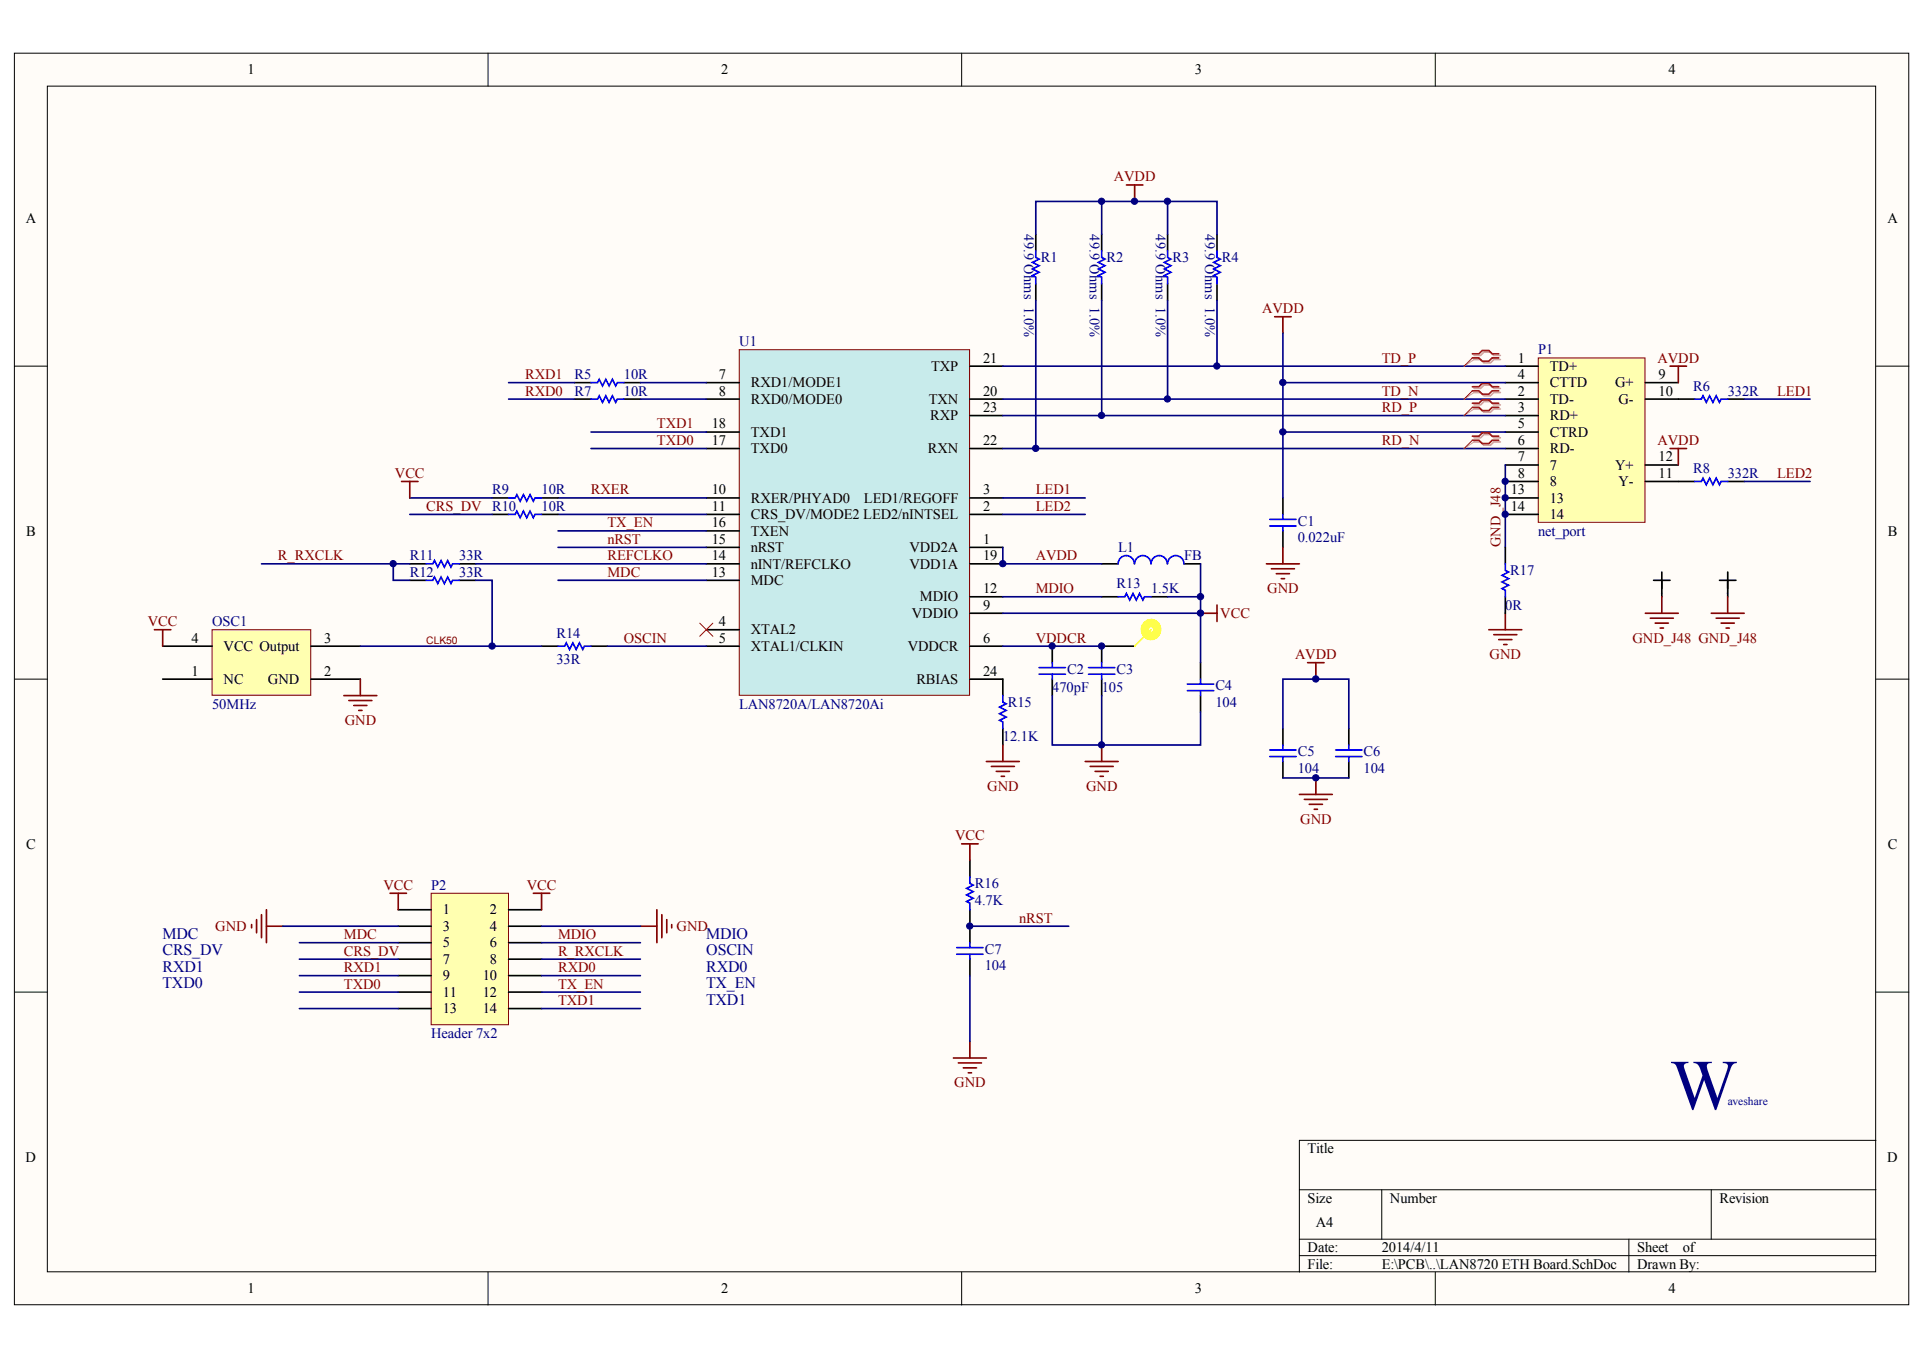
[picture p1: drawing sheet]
<svg xmlns="http://www.w3.org/2000/svg" width="272mm" height="192mm" viewBox="0 0 272 192" stroke-linecap="round" stroke-linejoin="round" font-family="sans-serif">
<g fill="#fffcf8" stroke="#000" stroke-width=".14">
<path d="M2 7.5h267.3v176.6h-267.3z"/>
<path d="M6.7 12.2h257.9v167.3h-257.9z"/>
</g>
<g fill="none" stroke="#000" stroke-width=".14">
<path d="M68.8 7.5v4.7M135.7 7.5v4.7M202.5 7.5v4.7M2 51.7h4.7M264.7 51.7h4.6M2 95.8h4.7M264.7 95.8h4.6M2 140h4.7M264.7 140h4.6M68.8 179.5v4.7M135.7 179.5v4.7M183.3 167.9h81.4"/>
<path d="M183.3 174.9h81.4M183.3 177.2h81.4M194.9 167.9v7M202.5 179.5v4.7M229.8 174.9v4.6M241.4 167.9v7M264.7 160.9h-81.4v18.6"/>
</g>
<path d="M104.3 49.3h32.5v48.8h-32.5z" fill="#c8ebeb" stroke="#800000" stroke-width=".14"/>
<g fill="none" stroke="#000" stroke-width=".23">
<path d="M99.6 54h4.7M99.6 56.3h4.7M136.8 56.3h4.7M136.8 51.7h4.7M136.8 58.6h4.7M99.6 77.2h4.7M99.6 72.6h4.7M99.6 70.3h4.7M99.6 79.6h4.7M99.6 74.9h4.7M99.6 63.3h4.7M99.6 61h4.7"/>
<path d="M136.8 77.2h4.7M136.8 72.6h4.7M136.8 70.3h4.7M136.8 79.6h4.7M136.8 63.3h4.7M99.6 88.9h4.7M99.6 91.2h4.7M99.6 81.9h4.7M136.8 91.2h4.7M136.8 86.5h4.7M136.8 84.2h4.7M136.8 95.8h4.7"/>
</g>
<path d="M217 50.5h15.1v23.2h-15.1z" fill="#ffffb0" stroke="#800000" stroke-width=".14"/>
<g fill="none" stroke="#000" stroke-width=".23">
<path d="M212.4 54h4.6M212.4 51.7h4.6M212.4 56.3h4.6M212.4 58.6h4.6M232.1 54h4.7M232.1 56.3h4.7M212.4 67.9h4.6M212.4 61h4.6M212.4 63.3h4.6M212.4 65.6h4.6M212.4 70.3h4.6M212.4 72.6h4.6"/>
<path d="M232.1 67.9h4.7M232.1 65.6h4.7"/>
</g>
<path d="M212.4 65.6v11.6" fill="none" stroke="#000080" stroke-width=".23"/>
<path d="M210 88.9h4.7M210.7 89.6h3.3M211.4 90.3h1.9M212.1 91h.5M212.4 86.5v2.4" fill="none" stroke="#800000" stroke-width=".23"/>
<path d="M60.8 126.1h10.9v18.5h-10.9z" fill="#ffffb0" stroke="#800000" stroke-width=".14"/>
<g fill="none" stroke="#000" stroke-width=".23">
<path d="M76.4 91.2h2.3M83.4 91.2h2.3M233.3 81.9h2.3M234.4 80.7v3.5M242.6 81.9h2.3M243.7 80.7v3.5M56.2 128.4h4.6M56.2 130.7h4.6M56.2 133h4.6M56.2 135.3h4.6M56.2 137.7h4.6M56.2 140h4.6"/>
<path d="M71.8 128.4h4.6M71.8 130.7h4.6M71.8 133h4.6M71.8 135.3h4.6M71.8 137.7h4.6M71.8 140h4.6M56.2 142.3h4.6M71.8 142.3h4.6"/>
</g>
<path d="M234.4 83.7h.1M243.7 83.7h.1" fill="none" stroke="#00f" stroke-width=".24"/>
<path d="M78.7 91.2h1l.2-.5 .5 .9 .4-.9 .5 .9 .4-.9 .5 .9 .2-.4h1" fill="none" stroke="#00f" stroke-width=".23"/>
<path d="M29.9 88.9h13.9v9.2h-13.9z" fill="#ffffb0" stroke="#800000" stroke-width=".14"/>
<g fill="none" stroke="#000" stroke-width=".23">
<path d="M146.1 33.1v2.3M155.4 33.1v2.3M164.7 33.1v2.3M171.7 33.1v2.3M81 56.3h2.4M81 54h2.4M88 56.3h2.3M88 54h2.3M146.1 40v2.4M155.4 40v2.4M164.7 40v2.4M171.7 40v2.4"/>
<path d="M236.8 56.3h2.3M243.7 56.3h2.4M57.8 79.6h2.3M64.8 79.6h2.3M69.4 70.3h2.4M69.4 72.6h2.4M76.4 70.3h2.3M76.4 72.6h2.3M155.4 79.6h2.3M167 79.6h2.4M181 70.3v2.3M181 74.9v2.3"/>
<path d="M212.4 77.2v2.4M236.8 67.9h2.3M243.7 67.9h2.4M22.9 95.8h7M22.9 91.2h7M43.9 95.8h6.9M43.9 91.2h6.9M57.8 81.9h2.3M64.8 81.9h2.3M141.5 95.8v2.4M148.4 91.2v2.3M148.4 95.8v2.4"/>
<path d="M155.4 95.8v2.4M155.4 84.2h2.3M160.1 91.2h-4.7v2.3M162.4 84.2h2.3M169.4 93.5v2.3M169.4 98.2v2.3M212.4 84.2v2.3M141.5 102.8v2.3M181 102.8v2.3M181 107.5v2.3M190.3 102.8v2.3M190.3 107.5v2.3"/>
<path d="M136.8 121.4v2.3M136.8 128.4v4.6M136.8 135.3v2.4"/>
</g>
<path d="M207.7 50.5l-1.1 1.2M207.7 55.2l-1.1 1.1M207.7 57.5l-1.1 1.1M207.7 62.1l-1.1 1.2M98.7 87.9l1.9 1.9M100.6 87.9l-1.9 1.9" fill="none" stroke="#f00" stroke-width=".14"/>
<g fill="none" stroke="#800000" stroke-width=".23">
<path d="M158.9 26.1h2.3M160.1 26.1v2.3M179.8 44.7h2.3M181 44.7v2.3M235.6 51.7h2.3M236.8 51.7v2.3M56.6 67.9h2.4M57.8 67.9v2.4M178.7 79.6h4.6M181 77.2v2.4M235.6 63.3h2.3M236.8 63.3v2.3"/>
<path d="M21.8 88.9h2.3M22.9 88.9v2.3M48.5 98.2h4.7M49.2 98.9h3.3M49.9 99.6h1.9M50.8 95.8v2.4M169.4 86.5h2.3M171.7 85.4v2.3M179.4 80.3h3.2M180.1 81h1.8M180.8 81.7h.4M184.5 93.5h2.3"/>
<path d="M185.6 93.5v2.3M232.1 86.5h4.7M232.8 87.2h3.3M233.5 87.9h1.9M234.2 88.6h.5M234.4 84.2v2.3M241.4 86.5h4.7M242.1 87.2h3.3M242.8 87.9h1.9M243.5 88.6h.5M243.7 84.2v2.3M50.6 100.2h.5"/>
<path d="M135.7 119.1h2.3M136.8 119.1v2.3M139.2 107.5h4.6M139.8 108.2h3.3M140.5 108.8h1.9M141.2 109.5h.5M141.5 105.1v2.4M153.1 107.5h4.6M153.8 108.2h3.2M154.5 108.8h1.9M155.2 109.5h.5M155.4 105.1v2.4"/>
<path d="M183.3 112.1h4.7M184 112.8h3.3M184.7 113.5h1.9M185.4 114.2h.5M185.6 109.8v2.3M35.5 130.5v.4M36.2 129.8v1.8M36.9 129.1v3.2M37.6 130.7h2.3M37.6 128.4v4.6M55 126.1h2.3M56.2 126.1v2.3"/>
<path d="M75.2 126.1h2.4M76.4 126.1v2.3M90.3 130.7h2.4M92.7 128.4v4.6M93.4 129.1v3.2M94.1 129.8v1.8M94.8 130.5v.4M134.5 149.3h4.7M135.2 150h3.3M135.9 150.7h1.9M136.6 151.4h.5M136.8 147v2.3"/>
</g>
<g fill="none" stroke="#000080" stroke-width=".23">
<path d="M146.1 33.1v-4.7h25.6v4.7M155.4 28.4v4.7M164.7 28.4v4.7M71.8 56.3h9.2M71.8 54h9.2M90.3 56.3h9.3M90.3 54h9.3M141.5 51.7h70.9M141.5 56.3h70.9M141.5 58.6h70.9M146.1 42.4v20.9M155.4 42.4v16.2"/>
<path d="M164.7 42.4v13.9M171.7 42.4v9.3M181 47v14M181 54h31.4M246.1 56.3h9.3M36.9 79.6h18.6M57.8 79.6h-2.3v2.3h2.3M57.8 70.3h11.6M57.8 72.6h11.6M67.1 79.6h32.5M78.7 70.3h20.9M78.7 72.6h20.9"/>
<path d="M78.7 74.9h20.9M78.7 77.2h20.9M83.4 63.3h16.2M83.4 61h16.2M141.5 77.2v2.4h13.9M141.5 63.3h70.9M141.5 70.3h11.6M141.5 72.6h11.6M169.4 79.6v4.6M212.4 61h-31.4v9.3M246.1 67.9h9.3M67.1 81.9h2.3v9.3h-18.6"/>
<path d="M69.4 91.2h7M78.7 81.9h20.9M85.7 91.2h13.9M141.5 91.2h13.9M141.5 84.2h13.9M148.4 98.2v6.9h21v-4.6M155.4 98.2v6.9M164.7 84.2h4.7v2.3h-27.9M169.4 86.5v7M181 102.8v-7h9.3v7M181 109.8h9.3M39.9 130.7h16.3"/>
<path d="M42.2 133h14M42.2 135.3h14M42.2 137.7h14M42.2 140h14M76.4 130.7h13.9M76.4 133h13.9M76.4 135.3h13.9M76.4 137.7h13.9M76.4 140h13.9M136.8 130.7h14M136.8 137.7v9.3M42.2 142.3h14"/>
<path d="M76.4 142.3h13.9"/>
</g>
<g fill="none" stroke="#00f" stroke-width=".23">
<path d="M146.1 35.4v.9l.5 .3-.9 .4 .9 .5-.9 .5 .9 .4-.9 .5 .4 .2v.9M155.4 35.4v.9l.5 .3-.9 .4 .9 .5-.9 .5 .9 .4-.9 .5 .4 .2v.9M164.7 35.4v.9l.5 .3-.9 .4 .9 .5-.9 .5 .9 .4-.9 .5 .4 .2v.9M171.7 35.4v.9l.5 .3-1 .4 1 .5-1 .5 1 .4-1 .5 .5 .2v.9M83.4 54h.9l.2-.5 .5 1 .5-1 .4 1 .5-1 .5 1 .2-.5h.9M83.4 56.3h.9l.2-.4 .5 .9 .5-.9 .4 .9 .5-.9 .5 .9 .2-.5h.9M239.1 56.3h.9l.3-.4 .4 .9 .5-.9 .4 .9 .5-.9 .5 .9 .2-.5h.9M60.1 79.6h1l.2-.5 .5 .9 .4-.9 .5 .9 .5-.9 .4 .9 .3-.4h.9M71.8 70.3h.9l.2-.5 .5 .9 .4-.9 .5 .9 .5-.9 .4 .9 .3-.4h.9M71.8 72.6h.9l.2-.5 .5 1 .4-1 .5 1 .5-1 .4 1 .3-.5h.9M160 79.6a1.14 1.14 0 0 0-1.1-1.2 1.14 1.14 0 0 0-1.2 1.2M164.7 79.6a1.15 1.15 0 0 0-1.2-1.2 1.15 1.15 0 0 0-1.1 1.2 1.15 1.15 0 0 0-1.2-1.2 1.15 1.15 0 0 0-1.1 1.2"/>
<path d="M167 79.6a1.15 1.15 0 0 0-1.1-1.2 1.15 1.15 0 0 0-1.2 1.2M179.1 73.3h3.7M179.1 74.2h3.7M181 72.6v.7M181 74.2v.7M212.4 79.6v.9l.4 .2-.9 .5 .9 .5-.9 .4 .9 .5-.9 .4 .5 .3v.9M239.1 67.9h.9l.3-.4 .4 .9 .5-.9 .4 .9 .5-.9 .5 .9 .2-.5h.9M60.1 81.9h1l.2-.5 .5 1 .4-1 .5 1 .5-1 .4 1 .3-.5h.9M141.5 98.2v.9l.4 .2-.9 .5 .9 .4-.9 .5 .9 .5-.9 .4 .5 .3v.9M146.6 94.2h3.7M146.6 95.1h3.7M148.4 93.5v.7"/>
<path d="M148.4 95.1v.7M153.6 94.2h3.7M153.6 95.1h3.7M155.4 93.5v.7M155.4 95.1v.7M157.7 84.2h1l.2-.5 .5 1 .4-1 .5 1 .5-1 .4 1 .3-.5h.9M167.5 96.5h3.7M167.5 97.5h3.7M169.4 95.8v.7M169.4 97.5v.7M179.1 105.8h3.7M179.1 106.8h3.7"/>
<path d="M181 105.1v.7M181 106.8v.7M188.4 105.8h3.7M188.4 106.8h3.7M190.3 105.1v.7M190.3 106.8v.7M135 133.7h3.7M135 134.7h3.7M136.8 123.7v1l.5 .2-.9 .5 .9 .4-.9 .5 .9 .4-.9 .5 .4 .2v1M136.8 133v.7M136.8 134.7v.6"/>
</g>
<path d="M162.4 88.9l-2.3 2.3" fill="none" stroke="#fdf101" stroke-width=".23"/>
<path d="M163.2 89.1a.91 .91 0 0 0-.5-1.1 .91 .91 0 0 0-1.1 .4 .91 .91 0 0 0 .2 1.2 .84 .84 0 0 0 1.4-.4" fill="none" stroke="#ff0" stroke-width="1.2"/>
<path d="M207.9 50.2h1l.4-.5h1l.4 .5h1M207.9 50.7h1l.4 .5h1l.4-.5h1M207.9 54.8h1l.4-.5h1l.4 .5h1M207.9 55.4h1l.4 .5h1l.4-.5h1M207.9 57.1h1l.4-.4h1l.4 .4h1M207.9 57.7h1l.4 .5h1l.4-.5h1M207.9 61.8h1l.4-.5h1l.4 .5h1M207.9 62.4h1l.4 .4h1l.4-.4h1" fill="none" stroke="#d0a19e" stroke-width=".23"/>
<path d="M207.9 50.7l-1.3 1M207.9 55.4l-1.3 .9M207.9 57.7l-1.3 .9M207.9 62.4l-1.3 .9" fill="none" stroke="#d0a19e" stroke-width=".14"/>
<path d="M207.7 49.9h.9l.5-.4h.9l.5 .4h.9M207.7 50.5h.9l.5 .5h.9l.5-.5h.9M207.7 54.6h.9l.5-.5h.9l.5 .5h.9M207.7 55.2h.9l.5 .4h.9l.5-.4h.9M207.7 56.9h.9l.5-.5h.9l.5 .5h.9M207.7 57.5h.9l.5 .4h.9l.5-.4h.9M207.7 61.5h.9l.5-.4h.9l.5 .4h.9M207.7 62.1h.9l.5 .5h.9l.5-.5h.9" fill="none" stroke="#f00" stroke-width=".23"/>
<g fill="#000080" stroke="#000080" stroke-width=".14">
<circle cx="55.5" cy="79.5" r=".44"/>
<circle cx="69.4" cy="91.2" r=".45"/>
<circle cx="136.8" cy="130.7" r=".44"/>
<circle cx="141.5" cy="79.5" r=".45"/>
<circle cx="146.1" cy="63.3" r=".45"/>
<circle cx="148.4" cy="91.2" r=".44"/>
<circle cx="155.4" cy="105.1" r=".44"/>
<circle cx="155.4" cy="91.2" r=".44"/>
<circle cx="155.4" cy="58.6" r=".44"/>
<circle cx="155.4" cy="28.4" r=".44"/>
<circle cx="160" cy="28.4" r=".44"/>
<circle cx="164.7" cy="56.3" r=".44"/>
<circle cx="164.7" cy="28.4" r=".44"/>
<circle cx="169.4" cy="86.5" r=".45"/>
<circle cx="169.4" cy="84.2" r=".45"/>
<circle cx="171.7" cy="51.6" r=".44"/>
<circle cx="181" cy="60.9" r=".45"/>
<circle cx="181" cy="54" r=".45"/>
<circle cx="185.6" cy="109.8" r=".45"/>
<circle cx="185.6" cy="95.8" r=".45"/>
<circle cx="212.3" cy="72.6" r=".44"/>
<circle cx="212.3" cy="70.2" r=".44"/>
<circle cx="212.3" cy="67.9" r=".44"/>
</g>
<text font-size="10.1" fill="#000080" x="235.6" y="156.5">W</text>
<g font-size="2.3" fill="#000080">
<text x="22.9" y="132.5">MDC</text>
<text x="22.9" y="134.8">CRS_DV</text>
<text x="22.9" y="137.1">RXD1</text>
<text x="99.6" y="132.5">MDIO</text>
<text x="99.6" y="134.8">OSCIN</text>
<text x="99.6" y="137.1">RXD0</text>
<text x="22.9" y="139.5">TXD0</text>
<text x="99.6" y="139.5">TX_EN</text>
<text x="99.6" y="141.8">TXD1</text>
</g>
<g font-size="2">
<text x="34.9" y="10.5">1</text>
<text x="101.8" y="10.5">2</text>
<text x="168.6" y="10.5">3</text>
<text x="235.4" y="10.5">4</text>
<text x="3.6" y="31.4">A</text>
<text x="266.3" y="31.4">A</text>
<text x="101.4" y="53.5">7</text>
<text x="131.3" y="52.3">TXP</text>
<text x="138.7" y="51.2">21</text>
<text x="214.1" y="51.2">1</text>
<text x="214.1" y="53.5">4</text>
<text x="218.6" y="52.3">TD+</text>
<text x="234" y="53.5">9</text>
<text x="101.4" y="55.8">8</text>
<text x="105.9" y="54.7">RXD1/MODE1</text>
<text x="105.9" y="57">RXD0/MODE0</text>
<text x="131" y="57">TXN</text>
<text x="131.2" y="59.3">RXP</text>
<text x="138.7" y="55.8">20</text>
<text x="138.7" y="58.1">23</text>
<text x="214.1" y="55.8">2</text>
<text x="214.1" y="58.1">3</text>
<text x="218.6" y="57">TD-</text>
<text x="218.6" y="54.7">CTTD</text>
<text x="218.6" y="59.3">RD+</text>
<text x="227.9" y="54.7">G+</text>
<text x="228.3" y="57">G-</text>
<text x="234" y="55.8">10</text>
<text x="100.4" y="62.8">17</text>
<text x="100.4" y="60.5">18</text>
<text x="105.9" y="64">TXD0</text>
<text x="105.9" y="61.6">TXD1</text>
<text x="130.9" y="64">RXN</text>
<text x="138.7" y="62.8">22</text>
<text x="214.1" y="60.5">5</text>
<text x="214.1" y="62.8">6</text>
<text x="214.1" y="65.1">7</text>
<text x="218.6" y="61.6">CTRD</text>
<text x="218.6" y="64">RD-</text>
<text x="234" y="65.1">12</text>
<text x="100.4" y="69.8">10</text>
<text x="105.9" y="70.9">RXER/PHYAD0</text>
<text x="121.9" y="70.9">LED1/REGOFF</text>
<text x="138.7" y="69.8">3</text>
<text x="213.1" y="69.8">13</text>
<text x="214.1" y="67.4">8</text>
<text x="218.6" y="68.6">8</text>
<text x="218.6" y="66.3">7</text>
<text x="218.6" y="70.9">13</text>
<text x="227.9" y="66.3">Y+</text>
<text x="228.3" y="68.6">Y-</text>
<text x="234" y="67.4">11</text>
<text x="3.7" y="75.6">B</text>
<text x="100.4" y="72.1">11</text>
<text x="100.4" y="76.7">15</text>
<text x="100.4" y="74.4">16</text>
<text x="105.9" y="73.2">CRS_DV/MODE2 LED2/nINTSEL</text>
<text x="105.9" y="77.9">nRST</text>
<text x="105.9" y="75.6">TXEN</text>
<text x="128.3" y="77.9">VDD2A</text>
<text x="138.7" y="76.7">1</text>
<text x="138.7" y="72.1">2</text>
<text x="213.1" y="72.1">14</text>
<text x="218.6" y="73.2">14</text>
<text x="266.3" y="75.6">B</text>
<text x="100.4" y="81.4">13</text>
<text x="100.4" y="79.1">14</text>
<text x="105.9" y="82.5">MDC</text>
<text x="105.9" y="80.2">nINT/REFCLKO</text>
<text x="128.3" y="80.2">VDD1A</text>
<text x="138.7" y="83.7">12</text>
<text x="138.7" y="79.1">19</text>
<text x="101.4" y="88.4">4</text>
<text x="105.9" y="89.5">XTAL2</text>
<text x="128.6" y="87.2">VDDIO</text>
<text x="129.8" y="84.9">MDIO</text>
<text x="138.7" y="86">9</text>
<text x="27" y="95.3">1</text>
<text x="27" y="90.7">4</text>
<text x="31.5" y="91.8">VCC Output</text>
<text x="45.7" y="95.3">2</text>
<text x="45.7" y="90.7">3</text>
<text x="101.4" y="90.7">5</text>
<text x="105.9" y="91.8">XTAL1/CLKIN</text>
<text x="128.1" y="91.8">VDDCR</text>
<text x="138.7" y="90.7">6</text>
<text x="138.7" y="95.3">24</text>
<text x="31.5" y="96.5">NC</text>
<text x="37.8" y="96.5">GND</text>
<text x="129.3" y="96.5">RBIAS</text>
<text x="3.7" y="119.7">C</text>
<text x="266.3" y="119.7">C</text>
<text x="62.5" y="129">1</text>
<text x="62.5" y="131.4">3</text>
<text x="69.1" y="129">2</text>
<text x="69.1" y="131.4">4</text>
<text x="62.5" y="133.7">5</text>
<text x="62.5" y="136">7</text>
<text x="69.1" y="133.7">6</text>
<text x="69.1" y="136">8</text>
<text x="62.5" y="138.3">9</text>
<text x="62.5" y="140.7">11</text>
<text x="62.5" y="143">13</text>
<text x="68.1" y="138.3">10</text>
<text x="68.1" y="140.7">12</text>
<text x="68.1" y="143">14</text>
<text x="3.6" y="163.9">D</text>
<text x="184.5" y="162.7">Title</text>
<text x="266.2" y="163.9">D</text>
<text x="184.5" y="169.7">Size</text>
<text x="185.6" y="173.2">A4</text>
<text x="196.1" y="169.7">Number</text>
<text x="242.6" y="169.7">Revision</text>
<text x="184.5" y="176.7">Date:</text>
<text x="184.5" y="179">File:</text>
<text x="194.9" y="176.7">2014/4/11</text>
<text x="194.9" y="179">E:\PCB\..\LAN8720 ETH Board.SchDoc</text>
<text x="231" y="176.7">Sheet</text>
<text x="231" y="179">Drawn By:</text>
<text x="237.4" y="176.7">of</text>
<text x="34.9" y="182.5">1</text>
<text x="101.8" y="182.5">2</text>
<text x="168.6" y="182.5">3</text>
<text x="235.4" y="182.5">4</text>
</g>
<g font-size="2" fill="#800000">
<text x="157.1" y="25.6">AVDD</text>
<text x="178.1" y="44.2">AVDD</text>
<text x="74.1" y="53.5">RXD1</text>
<text x="194.9" y="51.2">TD_P</text>
<text x="233.8" y="51.2">AVDD</text>
<text x="74.1" y="55.8">RXD0</text>
<text x="194.9" y="55.8">TD_N</text>
<text x="194.9" y="58.1">RD_P</text>
<text x="250.7" y="55.8">LED1</text>
<text x="92.7" y="60.5">TXD1</text>
<text x="92.7" y="62.8">TXD0</text>
<text x="194.9" y="62.8">RD_N</text>
<text x="233.8" y="62.8">AVDD</text>
<text x="55.7" y="67.4">VCC</text>
<text x="83.4" y="69.8">RXER</text>
<text x="146.1" y="69.8">LED1</text>
<text x="250.7" y="67.4">LED2</text>
<text x="60.1" y="72.1">CRS_DV</text>
<text x="85.7" y="74.4">TX_EN</text>
<text x="85.7" y="76.7">nRST</text>
<text x="146.1" y="72.1">LED2</text>
<text x="211.7" y="77.2" transform="rotate(-90 211.7 77.2)">GND_J48</text>
<text x="39.2" y="79.1">R_RXCLK</text>
<text x="85.7" y="81.4">MDC</text>
<text x="85.7" y="79.1">REFCLKO</text>
<text x="146.1" y="79.1">AVDD</text>
<text x="146.1" y="83.7">MDIO</text>
<text x="178.8" y="83.7">GND</text>
<text x="20.9" y="88.4">VCC</text>
<text x="172.2" y="87.2">VCC</text>
<text x="88" y="90.7">OSCIN</text>
<text x="146.1" y="90.7">VDDCR</text>
<text x="182.7" y="93">AVDD</text>
<text x="210.2" y="93">GND</text>
<text x="230.3" y="90.7">GND_J48 GND_J48</text>
<text x="48.6" y="102.3">GND</text>
<text x="139.3" y="111.6">GND</text>
<text x="153.2" y="111.6">GND</text>
<text x="134.7" y="118.6">VCC</text>
<text x="183.4" y="116.3">GND</text>
<text x="54.1" y="125.5">VCC</text>
<text x="74.3" y="125.5">VCC</text>
<text x="30.4" y="131.4">GND</text>
<text x="95.5" y="131.4">GND</text>
<text x="143.8" y="130.2">nRST</text>
<text x="48.5" y="137.2">RXD1</text>
<text x="48.5" y="132.5">MDC</text>
<text x="48.5" y="134.8">CRS_DV</text>
<text x="78.7" y="137.2">RXD0</text>
<text x="78.7" y="132.5">MDIO</text>
<text x="78.7" y="134.8">R_RXCLK</text>
<text x="48.5" y="139.5">TXD0</text>
<text x="78.7" y="141.8">TXD1</text>
<text x="78.7" y="139.5">TX_EN</text>
<text x="134.6" y="153.4">GND</text>
</g>
<g font-size="2" fill="#000080">
<text x="144.5" y="33.1" transform="rotate(90 144.5 33.1)">49.9 Ohms 1.0%</text>
<text x="153.8" y="33.1" transform="rotate(90 153.8 33.1)">49.9 Ohms 1.0%</text>
<text x="163.1" y="33.1" transform="rotate(90 163.1 33.1)">49.9 Ohms 1.0%</text>
<text x="170" y="33.1" transform="rotate(90 170 33.1)">49.9 Ohms 1.0%</text>
<text x="146.8" y="37">R1</text>
<text x="156.1" y="37">R2</text>
<text x="165.4" y="37">R3</text>
<text x="172.4" y="37">R4</text>
<text x="81" y="53.5">R5</text>
<text x="88" y="53.5">10R</text>
<text x="104.3" y="48.8">U1</text>
<text x="217" y="50">P1</text>
<text x="81" y="55.8">R7</text>
<text x="88" y="55.8">10R</text>
<text x="238.9" y="55.1">R6</text>
<text x="243.7" y="55.8">332R</text>
<text x="69.4" y="69.8">R9</text>
<text x="76.4" y="69.8">10R</text>
<text x="238.9" y="66.7">R8</text>
<text x="243.7" y="67.4">332R</text>
<text x="69.4" y="72.1">R10</text>
<text x="76.4" y="72.1">10R</text>
<text x="157.7" y="77.9">L1</text>
<text x="183.1" y="76.5">0.022uF</text>
<text x="183.1" y="74.2">C1</text>
<text x="217" y="75.6">net_port</text>
<text x="57.8" y="79.1">R11</text>
<text x="57.8" y="81.4">R12</text>
<text x="64.8" y="79.1">33R</text>
<text x="64.8" y="81.4">33R</text>
<text x="157.5" y="83">R13</text>
<text x="162.4" y="83.7">1.5K</text>
<text x="167" y="79.1">FB</text>
<text x="213.1" y="81.2">R17</text>
<text x="29.9" y="88.4">OSC1</text>
<text x="78.5" y="90">R14</text>
<text x="212.4" y="86">0R</text>
<text x="78.5" y="93.7">33R</text>
<text x="150.5" y="95.1">C2</text>
<text x="157.5" y="95.1">C3</text>
<text x="29.9" y="100">50MHz</text>
<text x="104.3" y="100">LAN8720A/LAN8720Ai</text>
<text x="142.2" y="99.7">R15</text>
<text x="148.4" y="97.7">470pF</text>
<text x="155.4" y="97.7">105</text>
<text x="171.5" y="99.7">104</text>
<text x="171.5" y="97.4">C4</text>
<text x="141.5" y="104.6">12.1K</text>
<text x="183.1" y="106.7">C5</text>
<text x="192.4" y="106.7">C6</text>
<text x="183.1" y="109">104</text>
<text x="192.4" y="109">104</text>
<text x="60.8" y="125.5">P2</text>
<text x="137.5" y="125.3">R16</text>
<text x="137.5" y="127.6">4.7K</text>
<text x="138.9" y="136.9">104</text>
<text x="138.9" y="134.6">C7</text>
<text x="60.8" y="146.5">Header 7x2</text>
</g>
<text font-size="1.6" fill="#000080" x="243.7" y="155.9">aveshare</text>
<text font-size="1.5" fill="#800000" x="60.1" y="90.9">CLK50</text>
</svg>
